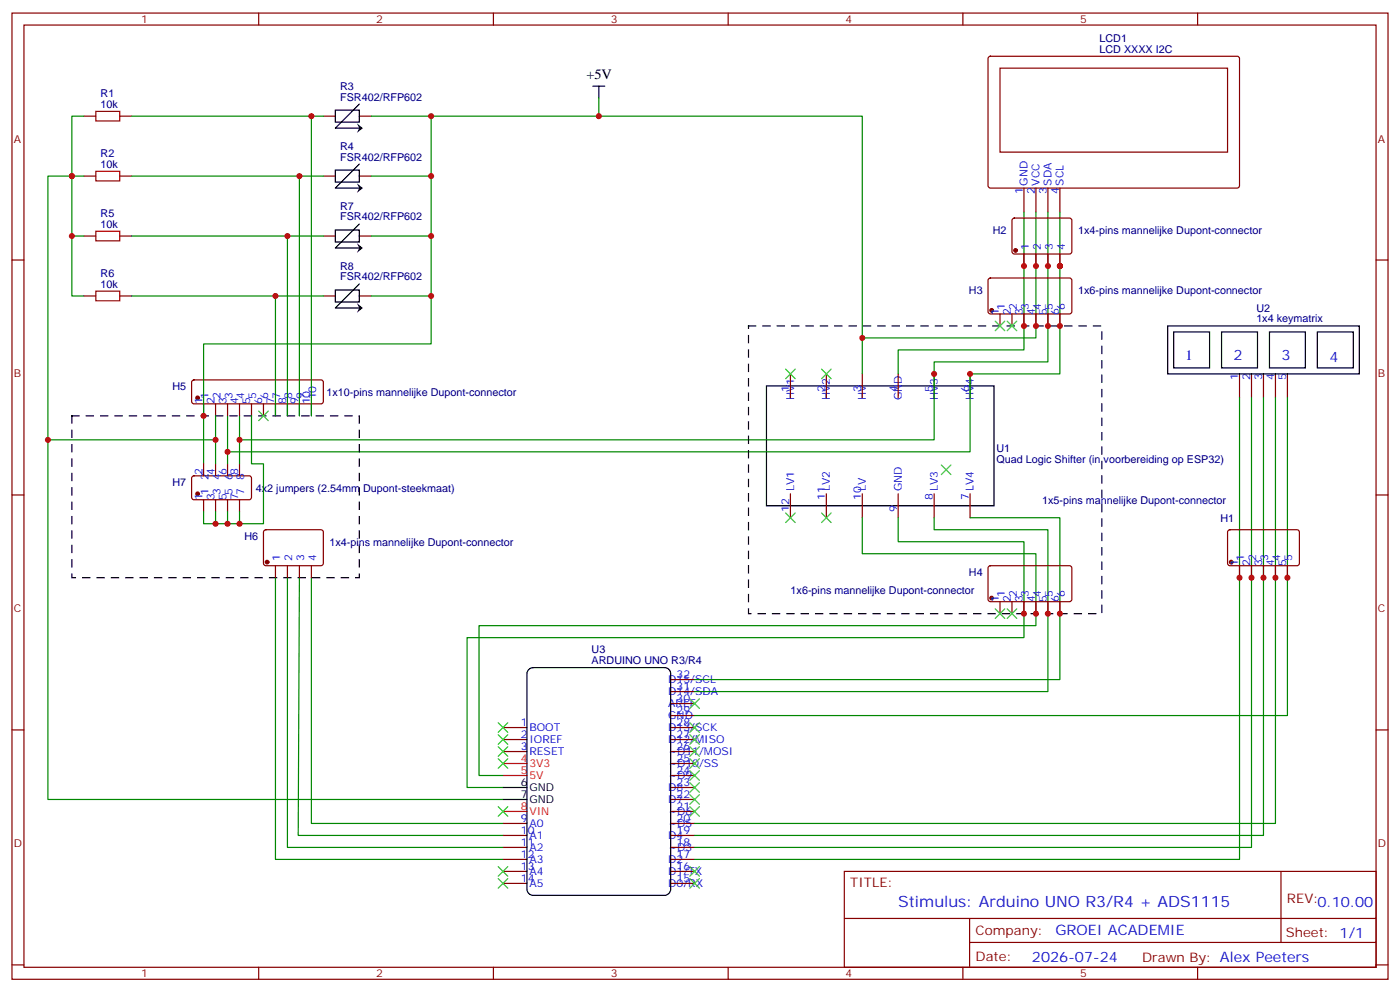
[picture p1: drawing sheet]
<svg xmlns="http://www.w3.org/2000/svg" width="412mm" height="292mm" viewBox="0 0 412 292" stroke-linecap="round" stroke-linejoin="round" font-family="sans-serif">
<g fill="none" stroke="#870000" stroke-width=".35">
<path d="M3.5 3.8h405.4v284.4h-405.4zM7.1 7.4h398.2v277.3h-398.2zM76.2 3.8v3.6M145.3 3.8v3.6M214.5 3.8v3.6M283.6 3.8v3.6M291.3 16.8l.4-.3 73 .1 .4 .7v37.6l-.7 .5-72.9-.1-.5-.7v-37.3zM352.8 3.8v3.6M24.7 34.2h3.5M35.3 34.2h3.5M95.2 34.2h3.6M105.8 34.2h3.6"/>
<path d="M294.6 20.1h67v24.7h-67zM24.7 51.8h3.5M35.3 51.8h3.5M95.2 51.8h3.6M105.8 51.8h3.6M301.6 55.4v7M305.2 55.4v7M308.7 55.4v7M312.2 55.4v7M3.5 76.5h3.6M24.7 69.5h3.5M35.3 69.5h3.5"/>
<path d="M95.2 69.5h3.6M105.8 69.5h3.6M298.3 64.4l.5-.2h16.5l.4 .7v9.4l-.7 .5-16.5-.1-.4-.7v-9.1zM301.6 74.8v3.5M305.2 74.8v3.5M308.7 74.8v3.5M312.2 74.8v3.5M405.3 76.5h3.6M24.7 87.1h3.5M35.3 87.1h3.5M95.2 87.1h3.6M105.8 87.1h3.6"/>
<path d="M291.3 82l.4-.2 23.6 .1 .4 .6v9.5l-.7 .4-23.5-.1-.5-.6v-9.2zM294.6 92.4v3.5M298.1 92.4v3.5M301.6 92.4v3.5M305.2 92.4v3.5M308.7 92.4v3.5M312.2 92.4v3.5M56.7 112l.4-.2h37.4l.5 .2 .2 .5v5.6l-.2 .5-.5 .3h-37.4l-.4-.3-.3-.5v-5.6zM60 118.9v3.5M63.5 118.9v3.5M67 118.9v3.5M70.6 118.9v3.5"/>
<path d="M74.1 118.9v3.5M77.6 118.9v3.5M81.1 118.9v3.5M84.7 118.9v3.5M88.2 118.9v3.5M91.7 118.9v3.5M232.8 110v7.1M243.4 110v7.1M254 110v7.1M264.6 110v7.1M275.2 110v7.1M285.8 110v7.1"/>
<path d="M365.1 110v7.1M368.7 110v7.1M372.2 110v7.1M375.7 110v7.1M379.2 110v7.1M60 136.5v3.5M63.5 136.5v3.5M67 136.5v3.5M70.6 136.5v3.5M3.5 145.7h3.6M56.7 140.2l.4-.2 16.6 .1 .4 .6-.1 5.9-.6 .5-16.5-.1-.5-.6v-5.7zM60 147.1v3.5"/>
<path d="M63.5 147.1v3.5M67 147.1v3.5M70.6 147.1v3.5M77.8 156.1l.5-.2h16.5l.4 .7v9.4l-.7 .5-16.5-.1-.4-.6v-9.2zM232.8 145.3v7.1M243.4 145.3v7.1M254 145.3v7.1M264.6 145.3v7.1M275.2 145.3v7.1M285.8 145.3v7.1M361.8 156.1l.5-.2h20l.5 .7-.1 9.4-.6 .5-20.1-.1-.4-.6v-9.2zM405.3 145.7h3.6"/>
<path d="M81.1 166.5v3.5M84.7 166.5v3.5M88.2 166.5v3.5M91.7 166.5v3.5M291.3 166.7l.4-.2h23.6l.4 .7v9.4l-.7 .5-23.5-.1-.5-.6v-9.2zM294.6 177.1v3.5M298.1 177.1v3.5M301.6 177.1v3.5M305.2 177.1v3.5M308.7 177.1v3.5M312.2 177.1v3.5M365.1 166.5v3.5"/>
<path d="M368.7 166.5v3.5M372.2 166.5v3.5M375.7 166.5v3.5M379.2 166.5v3.5M197.6 200h7M3.5 214.8h3.6M148.2 214.1h7M148.2 217.6h7M197.6 214.1h7M197.6 217.6h7M197.6 210.6h7M197.6 207h7"/>
<path d="M197.6 203.5h7M405.3 214.8h3.6M148.2 221.2h7M197.6 221.2h7M197.6 238.8h7M197.6 235.3h7M197.6 231.7h7M197.6 228.2h7M197.6 224.7h7M148.2 242.3h7M148.2 245.9h7M148.2 249.4h7"/>
<path d="M148.2 252.9h7M148.2 256.4h7M148.2 260h7M197.6 242.3h7M197.6 245.9h7M197.6 249.4h7M197.6 252.9h7M197.6 256.4h7M197.6 260h7M248.7 256.4h156.6v28.3h-156.6zM377.3 256.5v20.8M248.7 270.3h156.5"/>
<path d="M285.6 277.3h119.6M285.6 270.3v14.1M3.5 284h3.6M76.2 284.7v3.5M145.3 284.7v3.5M214.5 284.7v3.5M283.6 284.7v3.5M352.8 284.7v3.5M405.3 284h3.6"/>
</g>
<path d="M28.2 32.8h7.1v2.8h-7.1zM28.2 50.4h7.1v2.8h-7.1zM28.2 68.1h7.1v2.8h-7.1zM28.2 85.7h7.1v2.8h-7.1z" fill="none" stroke="#a10000" stroke-width=".35"/>
<g fill="none" stroke="#000" stroke-width=".35">
<path d="M98.8 32.4h7v3.5h-7zM105.8 30.7l-7 7h7M174.6 25.4h3.6M176.4 25.4v3.5M98.8 50.1h7v3.5h-7zM105.8 48.3l-7 7.1h7M98.8 67.7h7v3.5h-7zM105.8 65.9l-7 7.1h7M98.8 85.3h7v3.6h-7zM105.8 83.6l-7 7h7M344 95.9h56.4v14.1h-56.4zM345.7 97.7h10.6v10.6h-10.6z"/>
<path d="M359.8 97.7h10.6v10.6h-10.6zM373.9 97.7h10.6v10.6h-10.6zM388.1 97.7h10.5v10.6h-10.5zM225.8 113.6h67v35.2h-67zM155.8 197l1.2-.5h38.8a1.76 1.76 0 0 1 1.8 1.7v63.5a1.89 1.89 0 0 1-1.8 1.8h-38.8a1.89 1.89 0 0 1-1.8-1.8v-63.5zM148.2 231.7h7M148.2 235.3h7"/>
</g>
<path d="M105.1 36.3l1.8 1.4-1.8 1.4 .7-1.4zM105.1 53.9l1.8 1.5-1.8 1.4 .7-1.4zM105.1 71.6l1.8 1.4-1.8 1.4 .7-1.4zM105.1 89.2l1.8 1.4-1.8 1.4 .7-1.4z" fill="#000"/>
<path d="M148.2 224.7h7M148.2 228.2h7M148.2 238.8h7" fill="none" stroke="#f00" stroke-width=".35"/>
<g fill="none" stroke="#008700" stroke-width=".35">
<path d="M24.7 34.2h-3.5v52.9h3.5M38.8 34.2h56.4M91.7 34.2v88.2M109.4 34.2h17.6v17.6h-17.6M127 34.2h49.4M176.4 28.9v5.3h77.6v75.8M24.7 51.8h-10.6v183.5h134.1M38.8 51.8h56.4M88.2 51.8v70.6M127 51.8v17.7M21.2 69.5h3.5M38.8 69.5h56.4"/>
<path d="M84.7 69.5v52.9M109.4 69.5h17.6v17.6h-17.6M301.6 62.4v40.6h-37v7M305.2 62.4v37h-51.2M308.7 62.4v44.1h-33.5v22.9h-204.6v-7M312.2 62.4v47.6h-26.4v23h-218.8v-10.6M38.8 87.1h56.4M81.1 87.1v35.3M127 87.1v14.1h-67v35.3M365.1 117.1v135.8h-160.5M368.7 117.1v132.3h-164.1M372.2 117.1v128.8h-167.6"/>
<path d="M375.7 117.1v125.2h-171.1M379.2 117.1v93.5h-174.6M63.5 122.4v7h-49.4M63.5 129.4v7.1M67 133v3.5M70.6 129.4v7.1M74.1 122.4v14.1h3.5v17.6h-17.6v-3.5M63.5 150.6v3.5M67 150.6v3.5M70.6 150.6v3.5M254 152.4v10.5h51.2v21.2h-164.1v44.1h7.1M264.6 152.4v7h37v28.2h-164v44.1h10.6"/>
<path d="M275.2 152.4v3.5h33.5v47.6h-104.1M285.8 152.4h26.4v47.6h-107.6M81.1 170v82.9h67.1M84.7 170v79.4h63.5M88.2 170l-.4 75.9h60.4M91.7 170v72.3h56.5"/>
</g>
<path d="M220.5 95.9h104.1v84.7h-104.1zM21.2 122.4h84.6v47.6h-84.6z" fill="none" stroke="#000" stroke-width=".35" stroke-dasharray="2.1 2.1"/>
<g fill="#870000" stroke="#870000" stroke-width=".35">
<circle cx="362.7" cy="165.4" r=".53"/>
<circle cx="299.2" cy="73.7" r=".53"/>
<circle cx="292.1" cy="91.3" r=".53"/>
<circle cx="292.1" cy="176" r=".53"/>
<circle cx="58.2" cy="117.1" r=".53"/>
<circle cx="78.7" cy="165.4" r=".53"/>
<circle cx="58.2" cy="145.3" r=".53"/>
</g>
<g fill="none" stroke="#3c3" stroke-width=".35">
<path d="M293.2 94.5l2.8 2.8M296 94.5l-2.8 2.8M296.7 94.5l2.8 2.8M299.5 94.5l-2.8 2.8M231.4 108.6l2.8 2.8M234.2 108.6l-2.8 2.8M242 108.6l2.8 2.8M244.8 108.6l-2.8 2.8M76.2 121l2.8 2.8M79 121l-2.8 2.8M277.3 136.8l2.8 2.9M280.1 136.8l-2.8 2.9"/>
<path d="M231.4 151l2.8 2.8M234.2 151l-2.8 2.8M242 151l2.8 2.8M244.8 151l-2.8 2.8M293.2 179.2l2.8 2.8M296 179.2l-2.8 2.8M296.7 179.2l2.8 2.8M299.5 179.2l-2.8 2.8M146.8 212.7l2.8 2.8M146.8 216.2l2.8 2.8M146.8 219.7l2.8 2.9M149.6 212.7l-2.8 2.8"/>
<path d="M149.6 216.2l-2.8 2.8M149.6 219.7l-2.8 2.9M203.2 205.6l2.8 2.9M203.2 212.7l2.8 2.8M203.2 216.2l2.8 2.8M203.2 219.7l2.8 2.9M206 205.6l-2.8 2.9M206 212.7l-2.8 2.8M206 216.2l-2.8 2.8M206 219.7l-2.8 2.9M146.8 223.3l2.8 2.8M146.8 237.4l2.8 2.8"/>
<path d="M149.6 223.3l-2.8 2.8M149.6 237.4l-2.8 2.8M203.2 223.3l2.8 2.8M203.2 226.8l2.8 2.8M203.2 230.3l2.8 2.9M203.2 233.9l2.8 2.8M203.2 237.4l2.8 2.8M206 223.3l-2.8 2.8M206 226.8l-2.8 2.8M206 230.3l-2.8 2.9M206 233.9l-2.8 2.8M206 237.4l-2.8 2.8"/>
<path d="M146.8 255l2.8 2.8M146.8 258.6l2.8 2.8M149.6 255l-2.8 2.8M149.6 258.6l-2.8 2.8M203.2 255l2.8 2.8M203.2 258.6l2.8 2.8M206 255l-2.8 2.8M206 258.6l-2.8 2.8"/>
</g>
<g fill="#c00">
<circle cx="176.4" cy="34.2" r=".88"/>
<circle cx="301.6" cy="78.3" r=".88"/>
<circle cx="305.2" cy="78.3" r=".88"/>
<circle cx="308.7" cy="78.3" r=".88"/>
<circle cx="312.2" cy="78.3" r=".88"/>
<circle cx="301.6" cy="95.9" r=".88"/>
<circle cx="305.2" cy="95.9" r=".88"/>
<circle cx="308.7" cy="95.9" r=".88"/>
<circle cx="312.2" cy="95.9" r=".88"/>
<circle cx="301.6" cy="180.6" r=".88"/>
<circle cx="305.2" cy="180.6" r=".88"/>
<circle cx="308.7" cy="180.6" r=".88"/>
<circle cx="312.2" cy="180.6" r=".88"/>
<circle cx="379.2" cy="170" r=".88"/>
<circle cx="375.7" cy="170" r=".88"/>
<circle cx="372.2" cy="170" r=".88"/>
<circle cx="368.7" cy="170" r=".88"/>
<circle cx="365.1" cy="170" r=".88"/>
<circle cx="21.2" cy="51.8" r=".88"/>
<circle cx="21.2" cy="69.5" r=".88"/>
<circle cx="127" cy="51.8" r=".88"/>
<circle cx="127" cy="69.5" r=".88"/>
<circle cx="91.7" cy="34.2" r=".88"/>
<circle cx="88.2" cy="51.8" r=".88"/>
<circle cx="127" cy="34.2" r=".88"/>
<circle cx="127" cy="87.1" r=".88"/>
<circle cx="84.7" cy="69.5" r=".88"/>
<circle cx="81.1" cy="87.1" r=".88"/>
<circle cx="275.2" cy="110" r=".88"/>
<circle cx="285.8" cy="110" r=".88"/>
<circle cx="60" cy="122.4" r=".88"/>
<circle cx="63.5" cy="154.1" r=".88"/>
<circle cx="67" cy="154.1" r=".88"/>
<circle cx="70.6" cy="154.1" r=".88"/>
<circle cx="14.1" cy="129.4" r=".88"/>
<circle cx="63.5" cy="129.4" r=".88"/>
<circle cx="67" cy="133" r=".88"/>
<circle cx="70.6" cy="129.4" r=".88"/>
<circle cx="254" cy="99.4" r=".88"/>
</g>
<text font-size="4.6" fill="#00f" x="264.6" y="267">Stimulus: Arduino UNO R3/R4 + ADS1115</text>
<text font-size="4.2" x="172.7" y="23.2">+5V</text>
<g font-size="4.2" fill="#00f">
<text x="349.2" y="106.1">1</text>
<text x="363.4" y="106.1">2</text>
<text x="377.5" y="106.1">3</text>
<text x="391.6" y="106.5">4</text>
<text x="388.1" y="267">0.10.00</text>
<text x="310.9" y="275.3">GROEI ACADEMIE</text>
<text x="304" y="283.1">2026-07-24</text>
</g>
<g font-size="3.9" fill="#800">
<text x="250.5" y="261">TITLE:</text>
<text x="379.1" y="265.7">REV:</text>
<text x="287.4" y="275.2">Company:</text>
<text x="378.7" y="275.8">Sheet: 1/1</text>
<text x="287.4" y="282.9">Date:</text>
<text x="336.4" y="283">Drawn By: Alex Peeters</text>
</g>
<g font-size="3.2" fill="#800">
<text x="41.6" y="6.8">1</text>
<text x="110.8" y="6.8">2</text>
<text x="179.9" y="6.8">3</text>
<text x="249.1" y="6.8">4</text>
<text x="318.2" y="6.8">5</text>
<text x="4.1" y="41.9">A</text>
<text x="405.9" y="41.9">A</text>
<text x="4.1" y="111.1">B</text>
<text x="405.9" y="111.1">B</text>
<text x="4.1" y="180.2">C</text>
<text x="405.9" y="180.2">C</text>
<text x="4.1" y="249.4">D</text>
<text x="405.9" y="249.4">D</text>
<text x="41.6" y="287.7">1</text>
<text x="110.8" y="287.7">2</text>
<text x="179.9" y="287.7">3</text>
<text x="249.1" y="287.7">4</text>
<text x="318.2" y="287.7">5</text>
</g>
<g font-size="3.2" fill="#000080">
<text x="323.9" y="15.5">LCD XXXX I2C</text>
<text x="323.9" y="12.3">LCD1</text>
<text x="29.6" y="28.5">R1</text>
<text x="100.2" y="29.6">FSR402/RFP602</text>
<text x="100.2" y="26.4">R3</text>
<text x="29.6" y="31.7">10k</text>
<text x="29.6" y="46.2">R2</text>
<text x="100.2" y="47.2">FSR402/RFP602</text>
<text x="100.2" y="44.1">R4</text>
<text x="29.6" y="49.4">10k</text>
<text x="29.6" y="63.8">R5</text>
<text x="100.2" y="64.9">FSR402/RFP602</text>
<text x="100.2" y="61.7">R7</text>
<text x="29.6" y="67">10k</text>
<text x="292.5" y="68.8">H2</text>
<text x="317.6" y="68.8">1x4-pins mannelijke Dupont-connector</text>
<text x="29.6" y="81.5">R6</text>
<text x="100.2" y="82.5">FSR402/RFP602</text>
<text x="100.2" y="79.3">R8</text>
<text x="29.6" y="84.6">10k</text>
<text x="285.4" y="86.5">H3</text>
<text x="317.6" y="86.5">1x6-pins mannelijke Dupont-connector</text>
<text x="370.1" y="94.9">1x4 keymatrix</text>
<text x="370.1" y="91.7">U2</text>
<text x="50.8" y="114.7">H5</text>
<text x="96.2" y="116.5">1x10-pins mannelijke Dupont-connector</text>
<text x="293.5" y="136.3">Quad Logic Shifter (in voorbereiding op ESP32)</text>
<text x="293.5" y="133.1">U1</text>
<text x="50.8" y="143">H7</text>
<text x="75.4" y="144.7">4x2 jumpers (2.54mm Dupont-steekmaat)</text>
<text x="307" y="148.2">1x5-pins mannelijke Dupont-connector</text>
<text x="359.5" y="153.5">H1</text>
<text x="72" y="158.8">H6</text>
<text x="97.1" y="160.6">1x4-pins mannelijke Dupont-connector</text>
<text x="285.4" y="169.4">H4</text>
<text x="232.9" y="174.7">1x6-pins mannelijke Dupont-connector</text>
<text x="174.3" y="195.4">ARDUINO UNO R3/R4</text>
<text x="174.3" y="192.2">U3</text>
</g>
<g font-size="3.2" fill="#00f">
<text x="301.3" y="57.1" transform="rotate(-90 301.3 57.1)">1</text>
<text x="302.7" y="54.6" transform="rotate(-90 302.7 54.6)">GND</text>
<text x="304.8" y="57.1" transform="rotate(-90 304.8 57.1)">2</text>
<text x="306.2" y="54.6" transform="rotate(-90 306.2 54.6)">VCC</text>
<text x="308.3" y="57.1" transform="rotate(-90 308.3 57.1)">3</text>
<text x="309.7" y="54.6" transform="rotate(-90 309.7 54.6)">SDA</text>
<text x="311.9" y="57.1" transform="rotate(-90 311.9 57.1)">4</text>
<text x="313.3" y="54.6" transform="rotate(-90 313.3 54.6)">SCL</text>
<text x="303" y="73.4" transform="rotate(-90 303 73.4)">1</text>
<text x="306.6" y="73.4" transform="rotate(-90 306.6 73.4)">2</text>
<text x="310.1" y="73.4" transform="rotate(-90 310.1 73.4)">3</text>
<text x="313.6" y="73.4" transform="rotate(-90 313.6 73.4)">4</text>
<text x="294.2" y="92.6" transform="rotate(-90 294.2 92.6)">1</text>
<text x="296" y="91.1" transform="rotate(-90 296 91.1)">1</text>
<text x="297.7" y="92.6" transform="rotate(-90 297.7 92.6)">2</text>
<text x="299.5" y="91.1" transform="rotate(-90 299.5 91.1)">2</text>
<text x="301.3" y="92.6" transform="rotate(-90 301.3 92.6)">3</text>
<text x="303" y="91.1" transform="rotate(-90 303 91.1)">3</text>
<text x="304.8" y="92.6" transform="rotate(-90 304.8 92.6)">4</text>
<text x="306.6" y="91.1" transform="rotate(-90 306.6 91.1)">4</text>
<text x="308.3" y="92.6" transform="rotate(-90 308.3 92.6)">5</text>
<text x="310.1" y="91.1" transform="rotate(-90 310.1 91.1)">5</text>
<text x="311.9" y="92.6" transform="rotate(-90 311.9 92.6)">6</text>
<text x="313.6" y="91.1" transform="rotate(-90 313.6 91.1)">6</text>
<text x="364.8" y="111.8" transform="rotate(-90 364.8 111.8)">1</text>
<text x="368.3" y="111.8" transform="rotate(-90 368.3 111.8)">2</text>
<text x="371.8" y="111.8" transform="rotate(-90 371.8 111.8)">3</text>
<text x="375.4" y="111.8" transform="rotate(-90 375.4 111.8)">4</text>
<text x="378.9" y="111.8" transform="rotate(-90 378.9 111.8)">5</text>
<text x="59.6" y="119" transform="rotate(-90 59.6 119)">1</text>
<text x="61.4" y="117.5" transform="rotate(-90 61.4 117.5)">1</text>
<text x="63.1" y="119" transform="rotate(-90 63.1 119)">2</text>
<text x="64.9" y="117.5" transform="rotate(-90 64.9 117.5)">2</text>
<text x="66.7" y="119" transform="rotate(-90 66.7 119)">3</text>
<text x="68.4" y="117.5" transform="rotate(-90 68.4 117.5)">3</text>
<text x="70.2" y="119" transform="rotate(-90 70.2 119)">4</text>
<text x="72" y="117.5" transform="rotate(-90 72 117.5)">4</text>
<text x="73.7" y="119" transform="rotate(-90 73.7 119)">5</text>
<text x="75.5" y="117.5" transform="rotate(-90 75.5 117.5)">5</text>
<text x="77.3" y="119" transform="rotate(-90 77.3 119)">6</text>
<text x="79" y="117.5" transform="rotate(-90 79 117.5)">6</text>
<text x="80.8" y="119" transform="rotate(-90 80.8 119)">7</text>
<text x="82.5" y="117.5" transform="rotate(-90 82.5 117.5)">7</text>
<text x="84.3" y="119" transform="rotate(-90 84.3 119)">8</text>
<text x="86.1" y="117.5" transform="rotate(-90 86.1 117.5)">8</text>
<text x="87.8" y="119" transform="rotate(-90 87.8 119)">9</text>
<text x="89.6" y="117.5" transform="rotate(-90 89.6 117.5)">9</text>
<text x="91.4" y="119" transform="rotate(-90 91.4 119)">10</text>
<text x="93.1" y="117.5" transform="rotate(-90 93.1 117.5)">10</text>
<text x="232.5" y="115.3" transform="rotate(-90 232.5 115.3)">1</text>
<text x="233.9" y="117.8" transform="rotate(-90 233.9 117.8)">HV1</text>
<text x="243.1" y="115.3" transform="rotate(-90 243.1 115.3)">2</text>
<text x="244.5" y="117.8" transform="rotate(-90 244.5 117.8)">HV2</text>
<text x="253.6" y="115.3" transform="rotate(-90 253.6 115.3)">3</text>
<text x="255.1" y="117.8" transform="rotate(-90 255.1 117.8)">HV</text>
<text x="264.2" y="115.3" transform="rotate(-90 264.2 115.3)">4</text>
<text x="265.6" y="117.8" transform="rotate(-90 265.6 117.8)">GND</text>
<text x="274.8" y="115.3" transform="rotate(-90 274.8 115.3)">5</text>
<text x="276.2" y="117.8" transform="rotate(-90 276.2 117.8)">HV3</text>
<text x="285.4" y="115.3" transform="rotate(-90 285.4 115.3)">6</text>
<text x="286.8" y="117.8" transform="rotate(-90 286.8 117.8)">HV4</text>
<text x="59.6" y="139.8" transform="rotate(-90 59.6 139.8)">2</text>
<text x="61.4" y="141.3" transform="rotate(-90 61.4 141.3)">2</text>
<text x="63.1" y="139.8" transform="rotate(-90 63.1 139.8)">4</text>
<text x="64.9" y="141.3" transform="rotate(-90 64.9 141.3)">4</text>
<text x="66.7" y="139.8" transform="rotate(-90 66.7 139.8)">6</text>
<text x="68.4" y="141.3" transform="rotate(-90 68.4 141.3)">6</text>
<text x="70.2" y="139.8" transform="rotate(-90 70.2 139.8)">8</text>
<text x="72" y="141.3" transform="rotate(-90 72 141.3)">8</text>
<text x="59.6" y="147.2" transform="rotate(-90 59.6 147.2)">1</text>
<text x="61.4" y="145.8" transform="rotate(-90 61.4 145.8)">1</text>
<text x="63.1" y="147.2" transform="rotate(-90 63.1 147.2)">3</text>
<text x="64.9" y="145.8" transform="rotate(-90 64.9 145.8)">3</text>
<text x="66.7" y="147.2" transform="rotate(-90 66.7 147.2)">5</text>
<text x="68.4" y="145.8" transform="rotate(-90 68.4 145.8)">5</text>
<text x="70.2" y="147.2" transform="rotate(-90 70.2 147.2)">7</text>
<text x="72" y="145.8" transform="rotate(-90 72 145.8)">7</text>
<text x="233.9" y="144.6" transform="rotate(-90 233.9 144.6)">LV1</text>
<text x="243.1" y="147.1" transform="rotate(-90 243.1 147.1)">11</text>
<text x="244.5" y="144.6" transform="rotate(-90 244.5 144.6)">LV2</text>
<text x="253.6" y="147.1" transform="rotate(-90 253.6 147.1)">10</text>
<text x="255.1" y="144.6" transform="rotate(-90 255.1 144.6)">LV</text>
<text x="265.6" y="144.6" transform="rotate(-90 265.6 144.6)">GND</text>
<text x="274.8" y="147.1" transform="rotate(-90 274.8 147.1)">8</text>
<text x="276.2" y="144.6" transform="rotate(-90 276.2 144.6)">LV3</text>
<text x="285.4" y="147.1" transform="rotate(-90 285.4 147.1)">7</text>
<text x="286.8" y="144.6" transform="rotate(-90 286.8 144.6)">LV4</text>
<text x="232.5" y="150.6" transform="rotate(-90 232.5 150.6)">12</text>
<text x="264.2" y="150.6" transform="rotate(-90 264.2 150.6)">9</text>
<text x="82.5" y="165.2" transform="rotate(-90 82.5 165.2)">1</text>
<text x="86.1" y="165.2" transform="rotate(-90 86.1 165.2)">2</text>
<text x="89.6" y="165.2" transform="rotate(-90 89.6 165.2)">3</text>
<text x="93.1" y="165.2" transform="rotate(-90 93.1 165.2)">4</text>
<text x="364.8" y="166.7" transform="rotate(-90 364.8 166.7)">1</text>
<text x="366.5" y="165.2" transform="rotate(-90 366.5 165.2)">1</text>
<text x="368.3" y="166.7" transform="rotate(-90 368.3 166.7)">2</text>
<text x="370.1" y="165.2" transform="rotate(-90 370.1 165.2)">2</text>
<text x="371.8" y="166.7" transform="rotate(-90 371.8 166.7)">3</text>
<text x="373.6" y="165.2" transform="rotate(-90 373.6 165.2)">3</text>
<text x="375.4" y="166.7" transform="rotate(-90 375.4 166.7)">4</text>
<text x="377.1" y="165.2" transform="rotate(-90 377.1 165.2)">4</text>
<text x="378.9" y="166.7" transform="rotate(-90 378.9 166.7)">5</text>
<text x="380.6" y="165.2" transform="rotate(-90 380.6 165.2)">5</text>
<text x="294.2" y="177.2" transform="rotate(-90 294.2 177.2)">1</text>
<text x="296" y="175.8" transform="rotate(-90 296 175.8)">1</text>
<text x="297.7" y="177.2" transform="rotate(-90 297.7 177.2)">2</text>
<text x="299.5" y="175.8" transform="rotate(-90 299.5 175.8)">2</text>
<text x="301.3" y="177.2" transform="rotate(-90 301.3 177.2)">3</text>
<text x="303" y="175.8" transform="rotate(-90 303 175.8)">3</text>
<text x="304.8" y="177.2" transform="rotate(-90 304.8 177.2)">4</text>
<text x="306.6" y="175.8" transform="rotate(-90 306.6 175.8)">4</text>
<text x="308.3" y="177.2" transform="rotate(-90 308.3 177.2)">5</text>
<text x="310.1" y="175.8" transform="rotate(-90 310.1 175.8)">5</text>
<text x="311.9" y="177.2" transform="rotate(-90 311.9 177.2)">6</text>
<text x="313.6" y="175.8" transform="rotate(-90 313.6 175.8)">6</text>
<text x="196.8" y="201">D15/SCL</text>
<text x="199.3" y="203.2">31</text>
<text x="199.3" y="199.6">32</text>
<text x="196.8" y="208.1">AREF</text>
<text x="196.8" y="204.6">D14/SDA</text>
<text x="199.3" y="206.7">30</text>
<text x="153.5" y="213.7">1</text>
<text x="155.9" y="215.2">BOOT</text>
<text x="196.8" y="215.2">D13/SCK</text>
<text x="196.8" y="211.6">GND</text>
<text x="199.3" y="213.7">28</text>
<text x="199.3" y="210.2">29</text>
<text x="153.5" y="217.3">2</text>
<text x="153.5" y="220.8">3</text>
<text x="155.9" y="218.7">IOREF</text>
<text x="196.8" y="218.7">D12/MISO</text>
<text x="199.3" y="220.8">26</text>
<text x="199.3" y="217.3">27</text>
<text x="155.9" y="222.2">RESET</text>
<text x="196.8" y="225.7">~D10/SS</text>
<text x="196.8" y="222.2">~D11/MOSI</text>
<text x="199.3" y="227.9">24</text>
<text x="199.3" y="224.3">25</text>
<text x="196.8" y="232.8">D8</text>
<text x="196.8" y="229.3">~D9</text>
<text x="199.3" y="231.4">23</text>
<text x="196.8" y="239.9">~D6</text>
<text x="196.8" y="236.3">D7</text>
<text x="199.3" y="238.4">21</text>
<text x="199.3" y="234.9">22</text>
<text x="153.5" y="242">9</text>
<text x="153.5" y="245.5">10</text>
<text x="155.9" y="243.4">A0</text>
<text x="196.8" y="243.4">~D5</text>
<text x="199.3" y="245.5">19</text>
<text x="199.3" y="242">20</text>
<text x="153.5" y="249">11</text>
<text x="155.9" y="246.9">A1</text>
<text x="155.9" y="250.4">A2</text>
<text x="196.8" y="250.4">~D3</text>
<text x="196.8" y="246.9">D4</text>
<text x="199.3" y="249">18</text>
<text x="153.5" y="252.6">12</text>
<text x="153.5" y="256.1">13</text>
<text x="155.9" y="254">A3</text>
<text x="155.9" y="257.5">A4</text>
<text x="196.8" y="257.5">D1/TX</text>
<text x="196.8" y="254">D2</text>
<text x="199.3" y="256.1">16</text>
<text x="199.3" y="252.6">17</text>
<text x="153.5" y="259.6">14</text>
<text x="155.9" y="261">A5</text>
<text x="196.8" y="261">D0/RX</text>
<text x="199.3" y="259.6">15</text>
</g>
<g font-size="3.2" fill="#f00">
<text x="153.5" y="224.3">4</text>
<text x="153.5" y="227.9">5</text>
<text x="155.9" y="225.7">3V3</text>
<text x="155.9" y="229.3">5V</text>
<text x="153.5" y="238.4">8</text>
<text x="155.9" y="239.9">VIN</text>
</g>
<g font-size="3.2">
<text x="153.5" y="231.4">6</text>
<text x="155.9" y="232.8">GND</text>
<text x="153.5" y="234.9">7</text>
<text x="155.9" y="236.3">GND</text>
</g>
</svg>
